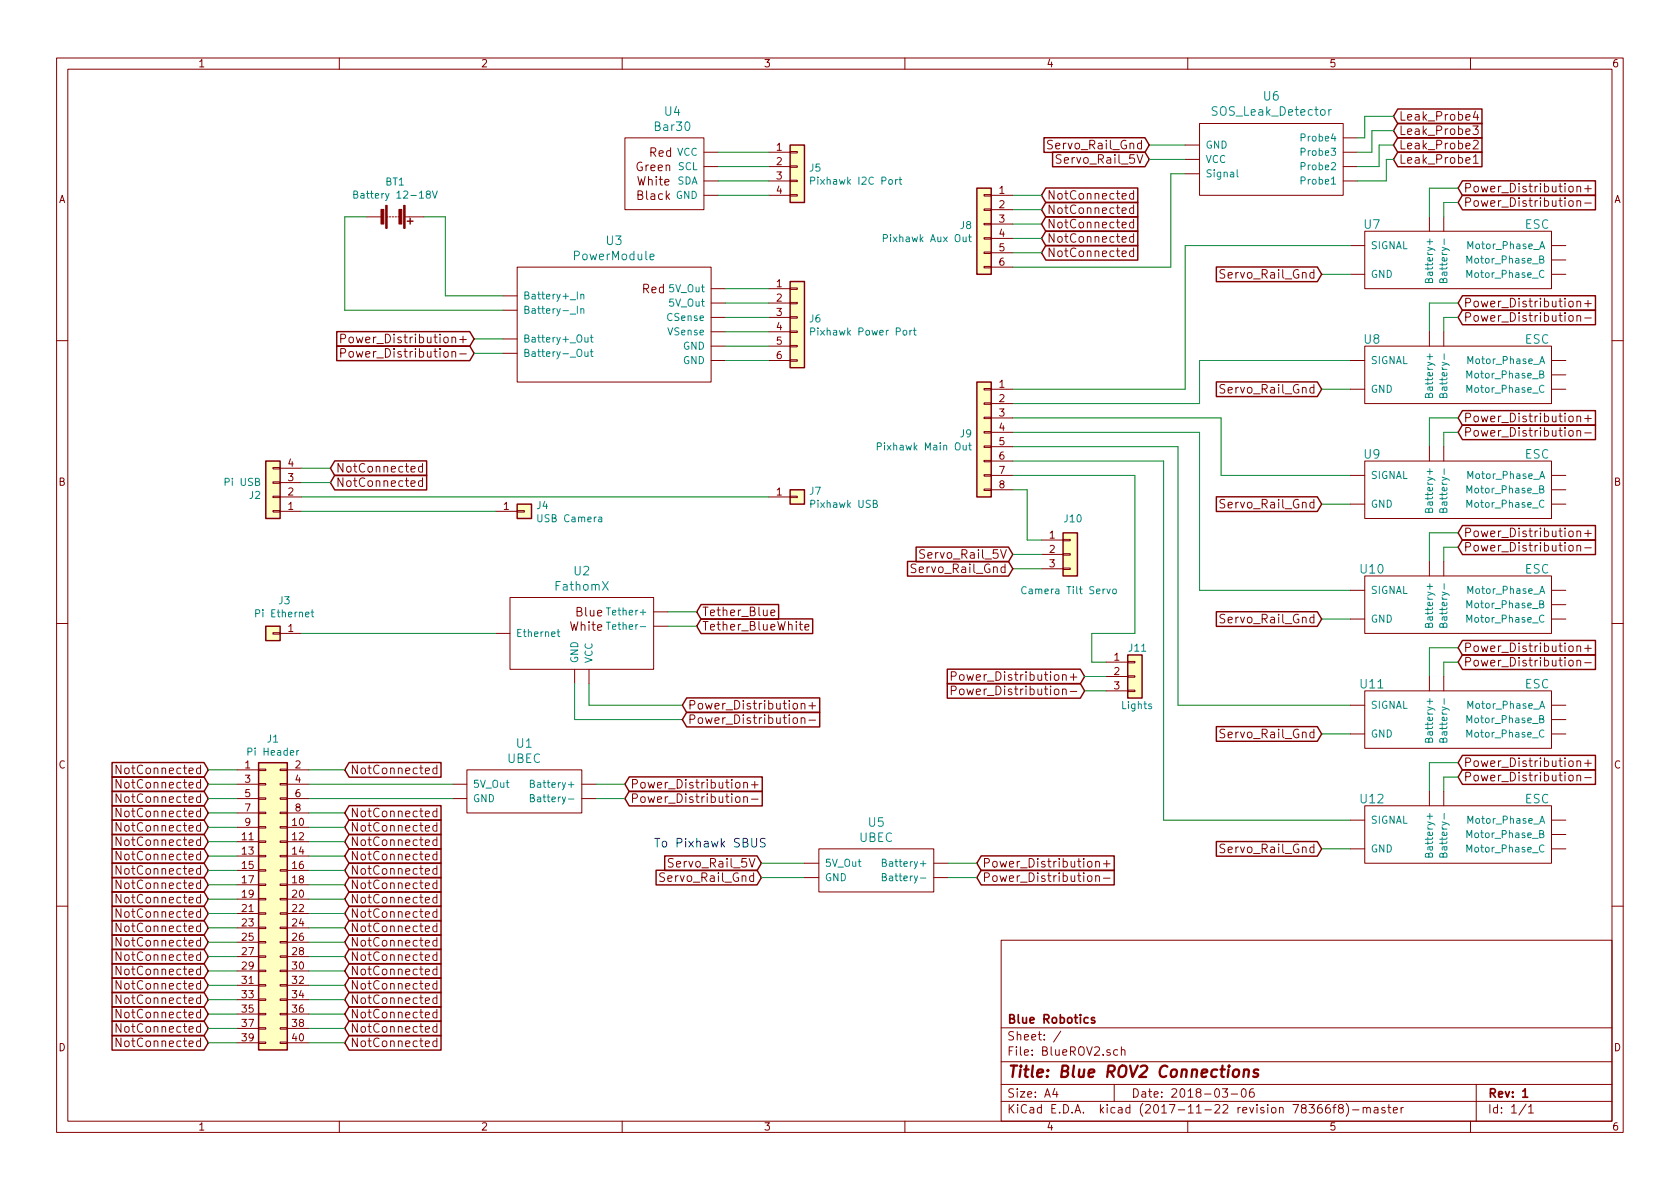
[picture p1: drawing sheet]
<svg xmlns="http://www.w3.org/2000/svg" width="297mm" height="210mm" viewBox="0 0 297 210" stroke-linecap="round" stroke-linejoin="round" font-family="sans-serif">
<g fill="none" stroke="#840000" stroke-width=".18">
<path d="M10 10.3h277v189.9h-277zM12 12.2h273v186.1h-273zM60 10.3v1.9M110 10.3v1.9M160 10.3v1.9M210 10.3v1.9M260 10.3v1.9M260.9 19.7l-.4 1h.9M64.8 38.3h2.5M68.3 38.3h.3M68.8 38.3h.3M69.3 38.3h.3"/>
<path d="M69.8 38.3h.3M70.4 38.3h.2M71.6 38.3h3.3M110.5 24.4h14v12.7h-14zM124.5 26.9h2.5M124.5 29.5h2.5M124.5 32h2.5M124.5 34.5h2.5M135.9 26.9h3.8M135.9 29.5h3.8M135.9 32h3.8M135.9 34.5h3.8"/>
<path d="M139.7 34.4h1.3v.3h-1.3zM139.7 31.9h1.3v.2h-1.3zM139.7 29.3h1.3v.3h-1.3zM139.7 26.8h1.3v.2h-1.3zM174 39.5h1.3v.2h-1.3zM174 37h1.3v.2h-1.3zM174 34.4h1.3v.3h-1.3zM175.3 34.5h3.8M175.3 37.1h3.8M175.3 39.6h3.8M186.1 24.9l-.6-.1-.2 .1v.5l.7 .3 .1 .3-.3 .3h-.6M187.6 27.4h-.6l-.2 .1v.4l.7 .3 .1 .4-.3 .3-.6-.1"/>
<path d="M200.4 34.3l-.4-.1-.3 .3v.4l.2 .2h.5M200.4 36.8l-.4-.1-.3 .3v.5l.2 .2h.5M200.4 39.4l-.4-.1-.3 .3v.4l.2 .2h.5M200.4 33.7v1.5M200.4 36.2v1.6M200.4 38.8v1.5M209.5 25.6h2.6M209.5 30.7h2.6M209.5 28.2h2.6M212.1 21.8h25.4v12.7h-25.4zM237.5 26.9h2.5M237.5 29.5h2.5"/>
<path d="M237.5 32h2.5M237.5 24.4h2.5M252.7 38.3v2.6M255.3 38.3v2.6M260.4 22.3h1l-.5 .6 .4 .1v.6l-.2 .2h-.5l-.2-.2M260.5 27.8l.4-.4v1.5M260.5 24.9l.6-.1 .2 .1 .1 .3-1 1.1h1M260.5 28.9h.9M261.2 20.2v1.1M277.4 35.6l.2-.1 .5 .1 .1 .6-.2 .2-.4 .1-.2-.2zM278.8 33.1l.1-.1a.37 .37 0 0 1 .6 .1v.9M278.8 35.6h.1a.37 .37 0 0 1 .6 .1v.8"/>
<path d="M278.8 32.9v1.1M278.8 35.5v1M280.2 33.4h1.2M280.2 35.9h1.2M280.8 32.8v1.2M60.2 59.9l.8-.1 .1-.2-.1-.4-.2-.1h-.6v1.5M88.9 52.3h2.5M88.9 59.9h2.5M88.9 54.9h2.5M91.4 47.2h34.3v20.4h-34.3zM125.7 51h2.6M125.7 53.6h2.6"/>
<path d="M125.7 56.1h2.6M125.7 58.7h2.6M135.9 51h3.8M135.9 53.6h3.8M135.9 56.1h3.8M135.9 58.7h3.8M139.7 58.5h1.3v.3h-1.3zM139.7 56h1.3v.3h-1.3zM139.7 53.5h1.3v.2h-1.3zM139.7 50.9h1.3v.3h-1.3zM174 47.1h1.3v.3h-1.3zM174 44.6h1.3v.2h-1.3z"/>
<path d="M174 42h1.3v.3h-1.3zM175.3 42.2h3.8M175.3 44.7h3.8M175.3 47.2h3.8M200.4 41.9l-.4-.1-.3 .3v.4l.2 .3h.5M200.4 44.4h-.4l-.3 .2v.5l.2 .2h.5M200.4 41.3v1.5M200.4 43.9v1.5M216.6 47.7h-.6l-.2 .1v.5l.6 .2 .2 .4-.3 .3-.6-.1M238.8 48.5h2.5M238.8 43.4h2.5M241.3 40.9h33v10.1h-33z"/>
<path d="M252.7 58.7v2.5M255.3 58.7v2.5M274.3 48.5h2.6M274.3 43.4h2.6M274.3 46h2.6M277.4 55.9l.2-.1 .5 .1 .1 .6-.2 .2-.4 .1-.2-.1zM278.8 53.4l.1-.1a.37 .37 0 0 1 .6 .2v.8M278.8 55.9h.1a.37 .37 0 0 1 .6 .1v.8M278.8 53.3v1M278.8 55.8v1M280.2 53.7h1.2M280.2 56.2h1.2"/>
<path d="M280.8 53.1v1.2M10 60.2h2M60.2 62.4h.8l.1-.3-.1-.3-.2-.2h-.6v1.6M61.8 62.3l.2-.2 .4 .2 .1 .6-.1 .2-.4 .1-.2-.2zM81.3 60h1.1M81.3 62.6h1.1M88.9 62.5h2.5M125.7 61.2h2.6M125.7 63.7h2.6M135.9 61.2h3.8M135.9 63.7h3.8M139.7 63.6h1.3v.3h-1.3z"/>
<path d="M139.7 61.1h1.3v.2h-1.3zM174 78.9h1.3v.2h-1.3zM174 76.3h1.3v.3h-1.3zM174 73.8h1.3v.2h-1.3zM174 71.2h1.3v.3h-1.3zM174 68.7h1.3v.3h-1.3zM175.3 68.8h3.8M175.3 71.4h3.8M175.3 73.9h3.8M175.3 76.4h3.8M175.3 79h3.8M216.6 68.1l-.6-.1-.2 .1v.5l.6 .3 .2 .3-.3 .3-.6-.1"/>
<path d="M238.8 63.7h2.5M238.8 68.8h2.5M241.3 61.2h33v10.2h-33zM252.7 79v2.5M255.3 79v2.5M274.3 63.7h2.6M274.3 68.8h2.6M274.3 66.3h2.6M277.4 76.2l.2-.1 .5 .1 .1 .6-.2 .3h-.4l-.2-.1zM278.8 73.7h.1a.37 .37 0 0 1 .6 .1v.8M278.8 76.2h.1a.37 .37 0 0 1 .6 .1v.8M278.8 73.6v1"/>
<path d="M278.8 76.1v1M280.2 74h1.2M280.2 76.5h1.2M280.8 73.4v1.2M285 60.2h2M48.3 82.7h1.2v.2h-1.2zM48.3 85.2h1.2v.3h-1.2zM48.3 87.8h1.2v.2h-1.2zM48.3 90.3h1.2v.2h-1.2zM49.5 90.4h3.8M49.5 87.9h3.8M49.5 85.3h3.8"/>
<path d="M49.5 82.8h3.8M74.7 85.1l-.4-.1-.3 .3v.4l.1 .2h.6M74.7 82.5h-.4l-.3 .2v.5l.1 .2h.6M74.7 82v1.5M74.7 84.5v1.5M87.6 90.4h3.8M91.4 90.3h1.3v.2h-1.3zM135.9 87.9h3.8M139.7 87.8h1.3v.2h-1.3zM162 99.8l-.6-.1-.2 .2v.4l.6 .3 .2 .4-.3 .3-.6-.1M163.5 97.3l-.6-.1-.2 .1v.5l.6 .3 .2 .3-.3 .3-.6-.1M174 86.5h1.3v.2h-1.3z"/>
<path d="M174 83.9h1.3v.3h-1.3zM174 81.4h1.3v.3h-1.3zM175.3 81.5h3.8M175.3 84.1h3.8M175.3 86.6h3.8M184.1 95.5h3.9M184.1 98h3.9M188 97.9h1.2v.3h-1.2zM188 95.4h1.2v.2h-1.2zM216.6 88.4l-.6-.1-.2 .1v.5l.6 .3 .2 .3-.3 .3h-.6M238.8 84.1h2.5M238.8 89.1h2.5"/>
<path d="M241.3 81.5h33v10.2h-33zM252.7 99.3v2.5M255.3 99.3v2.5M274.3 84.1h2.6M274.3 86.6h2.6M274.3 89.1h2.6M277.4 96.6l.2-.2 .5 .2 .1 .5-.2 .3-.4 .1-.2-.2zM278.8 94h.1a.37 .37 0 0 1 .6 .1v.8M278.8 96.6l.1-.1a.37 .37 0 0 1 .6 .1v.9M278.8 93.9v1M278.8 96.4v1.1M280.2 94.3h1.2"/>
<path d="M280.2 96.9h1.2M280.8 93.7v1.2M10 110.3h2M48.3 111.9h1.2v.2h-1.2zM49.5 112h3.8M87.6 112h2.6M90.2 105.7h25.4v12.7h-25.4zM101.6 118.4v2.5M104.1 118.4v2.5M115.6 108.2h2.5M115.6 110.7h2.5M136.3 108.4l.7-.2-.1-.3h-.4l-.2 .2 .1 .7h.5"/>
<path d="M141.3 110.4h.6M141.5 109.9v1.3l.1 .1 .3 .1M142.3 110.9l.7-.1v-.3l-.5-.1-.2 .2 .1 .7h.6M168.2 119.6l.7-.1 .2-.2-.1-.4-.2-.1h-.6v1.5M184.1 100.6h3.9M188 100.5h1.2v.2h-1.2zM189.2 119.7h1.2M195.6 117.1h3.8M195.6 119.6h3.8M199.4 119.5h1.3v.3h-1.3zM199.4 117h1.3v.2h-1.3zM216.6 108.7l-.6-.1-.2 .2v.4l.6 .3 .2 .3-.3 .4-.6-.1"/>
<path d="M238.8 109.5h2.5M238.8 104.4h2.5M241.3 101.8h33v10.2h-33zM252.7 119.6v2.6M255.3 119.6v2.6M274.3 109.5h2.6M274.3 104.4h2.6M274.3 106.9h2.6M277.4 116.9l.2-.1 .5 .1 .1 .6-.2 .2-.4 .1-.2-.2zM278.8 114.3h.1a.37 .37 0 0 1 .6 .1v.8M278.8 116.9l.1-.1a.37 .37 0 0 1 .6 .2v.8M278.8 114.2v1"/>
<path d="M278.8 116.8v1M280.2 114.6h1.2M280.2 117.2h1.2M280.8 114.1v1.1M285 110.3h2M21.4 135.3v1.5l-.9-1.5v1.5M21.4 137.8v1.6l-.9-1.6v1.6M41.9 136.1h3.8M41.9 138.7h3.8M45.7 138.6h1.3v.2h-1.3zM45.7 136h1.3v.3h-1.3zM49.5 138.6h1.3v.2h-1.3z"/>
<path d="M49.5 136h1.3v.3h-1.3zM50.8 136.1h3.8M50.8 138.7h3.8M77.2 135.9l-.4-.1-.3 .3v.4l.2 .2h.5M77.2 135.3v1.5M80 138.7h2.5M82.5 136.1h20.4v7.7h-20.4zM102.9 138.7h2.5M131.5 138.5l.1-.1a.37 .37 0 0 1 .6 .2v.8M131.5 138.3v1.1M132.9 138.8h1.1M133.5 138.2v1.2"/>
<path d="M140.3 127l.2-.1 .4 .1 .1 .6-.1 .3h-.4l-.2-.1zM141.7 124.5a.37 .37 0 0 1 .6 .1v.8M141.7 127a.37 .37 0 0 1 .6 .1v.8M141.7 124.4v1M141.7 126.9v1M143 124.8h1.2M143 127.3h1.2M143.6 124.2v1.2M168.2 122.1l.7-.1 .2-.2-.1-.3-.2-.2h-.6v1.6M169.7 122l.3-.2 .4 .2 .1 .5-.2 .3-.3 .1-.3-.2zM189.2 122.3h1.2M195.6 122.2h3.8"/>
<path d="M199.4 122h1.3v.3h-1.3zM216.6 129h-.6l-.2 .1v.4l.6 .3 .2 .4-.3 .3-.6-.1M238.8 129.8h2.5M238.8 124.7h2.5M241.3 122.2h33v10.1h-33zM252.7 139.9v2.6M255.3 139.9v2.6M274.3 129.8h2.6M274.3 124.7h2.6M274.3 127.2h2.6M277.4 137.2l.2-.1 .5 .1 .1 .6-.2 .2-.4 .1-.2-.2zM278.8 134.7l.1-.1a.37 .37 0 0 1 .6 .1v.9"/>
<path d="M278.8 137.2h.1a.37 .37 0 0 1 .6 .1v.8M278.8 134.5v1.1M278.8 137.1v1M280.2 135h1.2M280.2 137.5h1.2M280.8 134.4v1.2M21.4 140.4v1.5l-.9-1.5v1.5M21.4 142.9v1.5l-.9-1.5v1.5M21.4 145.5v1.5l-.9-1.5v1.5M21.4 148v1.5l-.9-1.5v1.5M21.4 150.5v1.6l-.9-1.6v1.6M21.4 153.1v1.5l-.9-1.5v1.5"/>
<path d="M21.4 155.6v1.5l-.9-1.5v1.5M21.4 158.2v1.5l-.9-1.5v1.5M41.9 141.2h3.8M41.9 143.8h3.8M41.9 146.3h3.8M41.9 159h3.8M41.9 148.8h3.8M41.9 151.4h3.8M41.9 153.9h3.8M41.9 156.5h3.8M45.7 158.9h1.3v.2h-1.3zM45.7 156.3h1.3v.3h-1.3z"/>
<path d="M45.7 153.8h1.3v.2h-1.3zM45.7 151.3h1.3v.2h-1.3zM45.7 148.7h1.3v.3h-1.3zM45.7 146.2h1.3v.2h-1.3zM45.7 143.6h1.3v.3h-1.3zM45.7 141.1h1.3v.2h-1.3zM49.5 158.9h1.3v.2h-1.3zM49.5 156.3h1.3v.3h-1.3zM49.5 153.8h1.3v.2h-1.3zM49.5 151.3h1.3v.2h-1.3zM49.5 148.7h1.3v.3h-1.3zM49.5 146.2h1.3v.2h-1.3z"/>
<path d="M49.5 143.6h1.3v.3h-1.3zM49.5 141.1h1.3v.2h-1.3zM50.8 141.2h3.8M50.8 143.8h3.8M50.8 146.3h3.8M50.8 159h3.8M50.8 148.8h3.8M50.8 151.4h3.8M50.8 153.9h3.8M50.8 156.5h3.8M77.2 158.7h-.4l-.3 .2v.5l.2 .2h.5M77.2 156.2l-.4-.1-.3 .3v.4l.2 .3h.5"/>
<path d="M77.2 153.7l-.4-.1-.3 .3v.4l.2 .2h.5M77.2 151.1l-.4-.1-.3 .3v.5l.2 .2h.5M77.2 148.6l-.4-.1-.3 .3v.4l.2 .2h.5M77.2 146h-.4l-.3 .2v.5l.2 .2h.5M77.2 143.5l-.4-.1-.3 .3v.4l.2 .3h.5M77.2 142.9v1.5M77.2 145.5v1.5M77.2 148v1.5M77.2 150.5v1.6M77.2 153.1v1.5M77.2 155.6v1.5M77.2 158.2v1.5"/>
<path d="M80 141.2h2.5M102.9 141.2h2.5M117.5 154.4h-.6l-.2 .1v.4l.7 .3 .1 .4-.3 .3-.6-.1M119 151.9l-.6-.1-.2 .1v.5l.7 .3 .1 .3-.3 .3h-.5M130.1 141l.2-.1 .5 .1v.6l-.1 .2-.4 .1-.2-.1zM131.5 141h.1a.37 .37 0 0 1 .6 .1v.8M131.5 140.9v1M132.9 141.3h1.1M142.2 152.6h2.6M142.2 155.2h2.6M144.8 150.1h20.3v7.6h-20.3zM165.1 152.6h2.5"/>
<path d="M165.1 155.2h2.5M192.4 155l.2-.1 .4 .1 .1 .6-.2 .2-.3 .1-.2-.2zM193.7 152.4h.1a.37 .37 0 0 1 .6 .1v.8M193.7 155l.1-.1a.37 .37 0 0 1 .6 .2v.8M193.7 152.3v1M193.7 154.9v1M195.1 152.7h1.2M195.1 155.3h1.2M195.7 152.2v1.1M216.6 149.3h-.6l-.2 .1v.5l.6 .2 .2 .4-.3 .3-.6-.1M238.8 150.1h2.5M238.8 145h2.5"/>
<path d="M241.3 142.5h33v10.1h-33zM274.3 150.1h2.6M274.3 145h2.6M274.3 147.6h2.6M10 160.2h2M21.4 160.7v1.5l-.9-1.5v1.5M21.4 163.2v1.6l-.9-1.6v1.6M21.4 165.8v1.5l-.9-1.5v1.5M21.4 168.3v1.5l-.9-1.5v1.5M21.4 170.9v1.5l-.9-1.5v1.5M21.4 173.4v1.5l-.9-1.5v1.5M21.4 175.9v1.6l-.9-1.6v1.6"/>
<path d="M21.4 178.5v1.5l-.9-1.5v1.5M41.9 171.7h3.8M41.9 161.5h3.8M41.9 174.2h3.8M41.9 164.1h3.8M41.9 176.8h3.8M41.9 166.6h3.8M41.9 179.3h3.8M41.9 169.2h3.8M45.7 179.2h1.3v.2h-1.3zM45.7 176.7h1.3v.2h-1.3zM45.7 174.1h1.3v.3h-1.3z"/>
<path d="M45.7 171.6h1.3v.2h-1.3zM45.7 169h1.3v.3h-1.3zM45.7 166.5h1.3v.2h-1.3zM45.7 164h1.3v.2h-1.3zM45.7 161.4h1.3v.3h-1.3zM49.5 179.2h1.3v.2h-1.3zM49.5 176.7h1.3v.2h-1.3zM49.5 174.1h1.3v.3h-1.3zM49.5 171.6h1.3v.2h-1.3zM49.5 169h1.3v.3h-1.3zM49.5 166.5h1.3v.2h-1.3zM49.5 164h1.3v.2h-1.3z"/>
<path d="M49.5 161.4h1.3v.3h-1.3zM50.8 171.7h3.8M50.8 161.5h3.8M50.8 174.2h3.8M50.8 164.1h3.8M50.8 176.8h3.8M50.8 166.6h3.8M50.8 179.3h3.8M50.8 169.2h3.8M77.2 179.1l-.4-.1-.3 .3v.4l.2 .2h.5M77.2 176.5l-.4-.1-.3 .3v.5l.2 .2h.5M77.2 174l-.4-.1-.3 .3v.4l.2 .2h.5"/>
<path d="M77.2 171.4h-.4l-.3 .2v.5l.2 .2h.5M77.2 168.9l-.4-.1-.3 .3v.4l.2 .3h.5M77.2 166.4l-.4-.1-.3 .3v.4l.2 .2h.5M77.2 163.8l-.4-.1-.3 .3v.5l.2 .2h.5M77.2 161.3l-.4-.1-.3 .3v.4l.2 .2h.5M77.2 160.7v1.5M77.2 163.2v1.6M77.2 165.8v1.5M77.2 168.3v1.5M77.2 170.9v1.5M77.2 173.4v1.5M77.2 175.9v1.6"/>
<path d="M77.2 178.5v1.5M177 166.3h108v32h-108zM285 160.2h2M21.4 181v1.5l-.9-1.5v1.5M21.4 183.6v1.5l-.9-1.5v1.5M41.9 184.4h3.8M41.9 181.9h3.8M45.7 184.3h1.3v.2h-1.3zM45.7 181.7h1.3v.3h-1.3zM49.5 184.3h1.3v.2h-1.3zM49.5 181.7h1.3v.3h-1.3zM50.8 184.4h3.8"/>
<path d="M50.8 181.9h3.8M60 198.3v1.9M77.2 184.1h-.4l-.3 .2v.5l.2 .2h.5M77.2 181.6l-.4-.1-.3 .3v.4l.2 .3h.5M77.2 181v1.5M77.2 183.6v1.5M110 198.3v1.9M160 198.3v1.9M177 194.8h108M177 191.8h108M177 187.8h108M177 181.8h108"/>
<path d="M186.5 192.5l-.4 1h1M186.8 193v1M187.6 182.3l-1.3 2M197 191.8v3M197.6 185.7l-.4-.1-.3 .3 .1 .6 .2 .1 .4-.1M198.3 185.7a.37 .37 0 0 1 .6 .1v.8M198.3 185.1v1.5M210 198.3v1.9M216.1 192.5h.9l-.4 .6 .4 .1v.7l-.2 .1-.7-.1M217.7 193.5h1.1M219.6 192.7l.4-.2a.94 .94 0 0 1 0 1.5 .82 .82 0 0 1-.4-1.3zM221.6 192.5a.59 .59 0 0 0-.7 .7l.1 .7 .2 .1 .5-.1 .1-.5-.2-.2-.4-.1-.3 .3"/>
<path d="M233.7 195.3a.59 .59 0 0 0-.8 .7l.1 .7 .2 .1 .5-.1 .1-.5-.1-.2-.5-.1-.3 .3M235.1 195.3a.59 .59 0 0 0-.7 .7v.7l.2 .1 .6-.1v-.5l-.1-.2-.5-.1-.2 .3M235.7 195.8h.5M236.2 195.3l-.3 .2v1.3M236.9 196l-.2-.3v-.2l.2-.2 .5 .1 .1 .2-.1 .2-.6 .2a.48 .48 0 0 0-.1 .7l.2 .1 .5-.1a.48 .48 0 0 0-.2-.7M238 195.1a1.79 1.79 0 0 1 0 2.3M239.1 196.3h1.2M241 196l.1-.1a.37 .37 0 0 1 .6 .1v.8M241 195.8v1M241.7 196l.2-.2 .3 .1 .1 .9M243 195.9h.6v.9M243.6 196.2l-.4 .1-.3 .2 .3 .3 .4-.1"/>
<path d="M244.9 195.9l-.4-.1-.2 .2 .1 .3 .5 .1v.3h-.6M245.4 195.8h.5M245.6 195.3v1.3l.3 .2M246.4 196.3l.7-.1-.1-.3-.4-.1-.2 .2v.7h.6M247.7 195.8v1M248.1 195.8l-.3 .2-.1 .1M260 198.3v1.9M261 191.8v6.5M269.8 195.2l-1.2 2M270.3 195.8l.4-.5v1.5M270.3 196.8h.8"/>
</g>
<path d="M193.5 180l-.3-.1-.2 .2v.3l.5 .1v.3h-.5M269.2 193l.5-.5v1.5M269.2 194h.9" fill="none" stroke="#840000" stroke-width=".3"/>
<path d="M218.3 189.2a.54 .54 0 0 1 .8 .3l-.1 .6a.56 .56 0 0 1-.5 .4 .56 .56 0 0 1-.5-.4v-.6zM220 189.3a.52 .52 0 0 1 .8 .1l-.1 1M220 189.1l-.2 1.3M222.5 189.2l-.5-.1-.2 .1-.1 .3 .2 .3 .5 .1 .1 .3-.2 .1-.2 .1-.5-.1" fill="none" stroke="#840000" stroke-width=".41"/>
<g fill="#ffffc2" stroke="#ffffc2" stroke-width=".18">
<path d="M139.7 49.8h2.5v15.2h-2.5z"/>
<path d="M139.7 25.6h2.5v10.2h-2.5z"/>
<path d="M172.7 67.6h2.6v20.3h-2.6z"/>
<path d="M172.7 33.3h2.6v15.2h-2.6z"/>
<path d="M188 94.2h2.5v7.6h-2.5z"/>
<path d="M199.4 115.8h2.5v7.6h-2.5z"/>
<path d="M45.7 134.9h5.1v50.8h-5.1z"/>
<path d="M47 81.5h2.5v10.2h-2.5z"/>
<path d="M47 110.7h2.5v2.6h-2.5z"/>
<path d="M91.4 89.1h2.6v2.6h-2.6z"/>
<path d="M139.7 86.6h2.5v2.5h-2.5z"/>
</g>
<g fill="none" stroke="#840000" stroke-width=".25">
<path d="M247.1 19.3h14.9v2.6h-14.9l-.7-1.3zM72 39.1h1M72.5 38.6v1M139.7 25.6h2.5v10.2h-2.5zM172.7 33.3h2.6v15.2h-2.6zM184.6 24.4h17.8l.8 1.2-.8 1.3h-17.8zM184.9 33.2h16.3v2.6h-16.3l-.8-1.3zM184.9 35.8h16.3v2.6h-16.3l-.8-1.3zM184.9 38.3h16.3v2.6h-16.3l-.8-1.3zM186.1 26.9h16.3l.8 1.3-.8 1.3h-16.3zM247.1 26.9h14.9v2.6h-14.9l-.7-1.3zM247.1 24.4h14.9v2.5h-14.9l-.7-1.3z"/>
<path d="M247.1 21.8h14.9v2.6h-14.9l-.7-1.3zM258.6 32h23.5v2.6h-23.5l-.8-1.3zM258.6 34.5h23.5v2.6h-23.5l-.8-1.3zM59.5 58.6h23.6l.7 1.3-.7 1.3h-23.6zM139.7 49.8h2.5v15.2h-2.5zM184.9 40.9h16.3v2.6h-16.3l-.8-1.3zM184.9 43.4h16.3v2.6h-16.3l-.8-1.3zM215.1 47.2h17.8l.8 1.3-.8 1.3h-17.8zM258.6 52.3h23.5v2.6h-23.5l-.8-1.3zM258.6 54.8h23.5v2.6h-23.5l-.8-1.3zM59.5 61.2h23.6l.7 1.3-.7 1.3h-23.6zM172.7 67.6h2.6v20.3h-2.6z"/>
<path d="M215.1 67.5h17.8l.8 1.3-.8 1.3h-17.8zM258.6 72.6h23.5v2.6h-23.5l-.8-1.3zM258.6 75.2h23.5v2.5h-23.5l-.8-1.3zM47 81.5h2.5v10.2h-2.5zM59.2 84h16.2v2.6h-16.2l-.8-1.3zM59.2 81.5h16.2v2.6h-16.2l-.8-1.3zM91.4 89.1h2.6v2.6h-2.6zM139.7 86.6h2.5v2.5h-2.5zM160.5 99.3h17.8l.8 1.3-.8 1.3h-17.8zM162 96.7h16.3l.8 1.3-.8 1.3h-16.3zM188 94.2h2.5v7.6h-2.5zM215.1 87.9h17.8l.8 1.2-.8 1.3h-17.8z"/>
<path d="M258.6 92.9h23.5v2.6h-23.5l-.8-1.3zM258.6 95.5h23.5v2.6h-23.5l-.8-1.3zM47 110.7h2.5v2.6h-2.5zM124 106.9h13.7v2.6h-13.7l-.8-1.3zM124 109.4h19.7v2.6h-19.7l-.8-1.3zM167.5 118.3h23.5l.8 1.3-.8 1.3h-23.5zM199.4 115.8h2.5v7.6h-2.5zM215.1 108.2h17.8l.8 1.3-.8 1.3h-17.8zM258.6 113.3h23.5v2.5h-23.5l-.8-1.3zM258.6 115.8h23.5v2.6h-23.5l-.8-1.3zM19.8 134.8h16.3l.7 1.3-.7 1.3h-16.3zM19.8 137.4h16.3l.7 1.3-.7 1.3h-16.3z"/>
<path d="M19.8 139.9h16.3l.7 1.3-.7 1.3h-16.3zM45.7 134.9h5.1v50.8h-5.1zM61.7 134.8h16.3v2.6h-16.3l-.7-1.3zM111.3 137.4h23.5v2.6h-23.5l-.8-1.3zM111.3 139.9h23.5v2.6h-23.5l-.8-1.3zM121.4 123.4h23.5v2.6h-23.5l-.8-1.3zM121.4 126h23.5v2.5h-23.5l-.8-1.3zM167.5 120.9h23.5l.8 1.3-.8 1.3h-23.5zM215.1 128.5h17.8l.8 1.3-.8 1.3h-17.8zM258.6 133.6h23.5v2.6h-23.5l-.8-1.3zM258.6 136.1h23.5v2.6h-23.5l-.8-1.3zM19.8 142.5h16.3l.7 1.3-.7 1.3h-16.3z"/>
<path d="M19.8 145h16.3l.7 1.3-.7 1.3h-16.3zM19.8 147.5h16.3l.7 1.3-.7 1.3h-16.3zM19.8 150.1h16.3l.7 1.3-.7 1.3h-16.3zM19.8 152.6h16.3l.7 1.3-.7 1.3h-16.3zM19.8 155.2h16.3l.7 1.3-.7 1.3h-16.3zM19.8 157.7h16.3l.7 1.3-.7 1.3h-16.3zM61.7 157.7h16.3v2.6h-16.3l-.7-1.3zM61.7 155.2h16.3v2.6h-16.3l-.7-1.3zM61.7 152.6h16.3v2.6h-16.3l-.7-1.3zM61.7 150.1h16.3v2.6h-16.3l-.7-1.3zM61.7 147.5h16.3v2.6h-16.3l-.7-1.3zM61.7 145h16.3v2.6h-16.3l-.7-1.3z"/>
<path d="M61.7 142.5h16.3v2.6h-16.3l-.7-1.3zM116 153.9h17.9l.7 1.3-.7 1.3h-17.9zM117.5 151.4h16.4l.7 1.2-.7 1.3h-16.4zM173.5 151.4h23.5v2.5h-23.5l-.8-1.3zM173.5 153.9h23.5v2.6h-23.5l-.8-1.3zM215.1 148.8h17.8l.8 1.3-.8 1.3h-17.8zM19.8 160.2h16.3l.7 1.3-.7 1.3h-16.3zM19.8 162.8h16.3l.7 1.3-.7 1.3h-16.3zM19.8 165.3h16.3l.7 1.3-.7 1.3h-16.3zM19.8 167.9h16.3l.7 1.3-.7 1.3h-16.3zM19.8 170.4h16.3l.7 1.3-.7 1.3h-16.3zM19.8 172.9h16.3l.7 1.3-.7 1.3h-16.3z"/>
<path d="M19.8 175.5h16.3l.7 1.3-.7 1.3h-16.3zM19.8 178h16.3l.7 1.3-.7 1.3h-16.3zM61.7 178h16.3v2.6h-16.3l-.7-1.3zM61.7 175.5h16.3v2.6h-16.3l-.7-1.3zM61.7 172.9h16.3v2.6h-16.3l-.7-1.3zM61.7 170.4h16.3v2.6h-16.3l-.7-1.3zM61.7 167.9h16.3v2.6h-16.3l-.7-1.3zM61.7 165.3h16.3v2.6h-16.3l-.7-1.3zM61.7 162.8h16.3v2.6h-16.3l-.7-1.3zM61.7 160.2h16.3v2.6h-16.3l-.7-1.3zM19.8 180.6h16.3l.7 1.3-.7 1.3h-16.3zM19.8 183.1h16.3l.7 1.3-.7 1.3h-16.3z"/>
<path d="M61.7 183.1h16.3v2.6h-16.3l-.7-1.3zM61.7 180.6h16.3v2.6h-16.3l-.7-1.3z"/>
</g>
<g fill="none" stroke="#008484" stroke-width=".18">
<path d="M234.9 19.4v1M235.4 19.4l-.3 .1-.2 .2M62.6 34.4l.5-.1 .1-.2-.1-.2-.5-.1v1.2h.4l.2-.1 .1-.3-.3-.2M75.6 34.3l-.2-.2v-.2l.2-.1 .4 .1v.3l-.5 .2-.1 .2v.2l.2 .2h.4l.1-.2-.1-.4-.2-.1M76.5 33.8l.4 1.2 .4-1.2M143.3 32l.7-.1v-.5l-.7-.1v1.3M158.3 31.7v.9M158.7 31.7l-.4 .3M159 31.7h.4M159.1 31.3v1.1l.3 .2M218.7 30v1.1l.2 .2M100.8 55.5h1"/>
<path d="M102.1 51.6v1.3M102.1 54.1v1.3M102.7 52.2l.2-.2 .3 .1v.8M102.7 54.7l.2-.1h.3v.8M102.7 52v.9M102.7 54.6v.8M103.4 59.7l.1 .7 .3 .1 .2-.1M104 59.7v.8M104.4 59.7h.5M104.5 59.2v1.1l.4 .2M114.9 45.4l.7-.1v-.3l-.5-.1-.2 .2 .1 .8h.6M143.3 58.6l.7-.1v-.4l-.7-.1v1.3"/>
<path d="M156.2 42.1h.6l.1-.2-.1-.3-.1-.1h-.5v1.2M160.9 58.4v.9M161.2 58.4l-.3 .2M161.5 58.4h.5M161.7 58v1.1l.3 .2M170.3 41.9v.8h.3l.2-.1M170.8 41.9v.8M171.2 41.9h.5M171.4 41.5v1.1l.3 .1M252.6 49.5l.3-.3h.2l.2 .3v.5h-1.3l.1-.7 .5 .1v.6M255.2 49.5l.2-.3h.2l.2 .3v.5h-1.2l.1-.7 .4 .1 .1 .6M259.4 46.5v-1.2l.4 .9 .4-.9v1.2"/>
<path d="M259.4 49.1v-1.3l.4 .9 .4-.9v1.3M103.4 62.2l.1 .8h.3l.2-.1M104 62.2v.8M104.4 62.2h.5M104.5 61.8v1.1l.4 .1M155.1 79l.6-.1 .1-.5-.2-.1h-.5v1.3M170.3 78.7l.1 .8 .3 .1 .1-.2M170.8 78.7v.9M171.2 78.7h.5M171.4 78.3v1.1l.3 .2M252.6 69.8l.3-.3h.2l.2 .3v.5h-1.3l.1-.6h.5v.6M255.2 69.8l.2-.3h.2l.2 .3v.5h-1.2l.1-.6h.4l.1 .6"/>
<path d="M259.4 66.8v-1.2l.4 .9 .4-.9v1.2M259.4 69.4v-1.3l.4 .9 .4-.9v1.3M105.9 91.5h.4l.1 .8M106.4 91.7l-.4 .1-.2 .2 .2 .3 .4-.1M154.4 89.1l.6-.1v-.4l-.6-.1v1.2h.5l.2-.2v-.2l-.3-.2M252.6 90.2l.3-.3h.2l.2 .2v.5h-1.3l.1-.6h.5v.6M255.2 90.2l.2-.3h.2l.2 .2v.5h-1.2l.1-.6h.4l.1 .6M259.4 87.2v-1.3l.4 .9 .4-.9v1.3M259.4 89.7v-1.3l.4 1 .4-1v1.3M55 108.2h.5M55.2 107.8v1.1l.3 .2M98.5 111.7h.5"/>
<path d="M98.7 111.3v1.1l.3 .2M107.2 107.5h.7M107.2 110h.7M107.6 110v1.3M181.4 103.9a.6 .6 0 0 0-.8 .4 .6 .6 0 0 0 .6 .7l.2-.1M196.8 104.3l.2-.1h.3l.1 .2-.1 .5-.3 .1-.2-.1zM252.6 110.5l.3-.3h.2l.2 .2v.5h-1.3l.1-.6 .5 .1v.5M255.2 110.5l.2-.3h.2l.2 .2v.5h-1.2l.1-.6 .4 .1 .1 .5M259.4 107.5v-1.3l.4 .9 .4-.9v1.3M259.4 110v-1.2l.4 .9 .4-.9v1.2M52.8 132.7l-.3 .2M93.8 138.6l.5-.1 .1-.4-.6-.1v1.2h.5l.2-.2v-.2l-.3-.2"/>
<path d="M252.6 130.8l.3-.3h.2l.2 .3v.4h-1.3l.1-.6 .5 .1v.5M255.2 130.8l.2-.3h.2l.2 .3v.4h-1.2l.1-.6 .4 .1 .1 .5M259.4 127.8v-1.3l.4 1 .4-1v1.3M259.4 130.3v-1.2l.4 .9 .4-.9v1.2M93.8 141.1h.5l.1-.5-.6-.1v1.3h.5l.2-.3v-.2l-.3-.2M156 152.5h.6v-.4l-.6-.2v1.3h.5l.2-.2v-.2l-.3-.3M156 155.1l.6-.1v-.4l-.6-.1v1.2h.5l.2-.2v-.2l-.3-.2M252.6 151.1l.3-.3h.2l.2 .3v.5h-1.3l.1-.7 .5 .1v.6M255.2 151.1l.2-.3h.2l.2 .3v.5h-1.2l.1-.7 .4 .1 .1 .6M259.4 148.1v-1.2l.4 .9 .4-.9v1.2M259.4 150.7v-1.3l.4 .9 .4-.9v1.3"/>
</g>
<g fill="none" stroke="#008400" stroke-width=".18">
<path d="M64.8 38.3h-3.8v16.6h27.9M74.9 38.3h3.8v14h10.2M127 26.9h8.9M127 29.5h8.9M127 32h8.9M127 34.5h8.9M179.1 34.5h5M179.1 37.1h5M179.1 39.6h5M203.2 25.6h6.3M203.2 28.2h6.3M209.5 30.7h-2.5v16.5h-27.9"/>
<path d="M246.4 23.1h-3.8v3.8h-2.6M246.4 25.6h-2.6v3.9h-3.8M246.4 28.2h-1.3v3.8h-5.1M246.4 20.6h-5.1v3.8h-1.3M257.8 35.8h-2.5v2.5M257.8 33.3h-5.1v5M83.8 59.9h5.1M128.3 56.1h7.6M128.3 53.6h7.6M128.3 51h7.6M128.3 58.7h7.6M179.1 42.2h5"/>
<path d="M179.1 44.7h5M233.7 48.5h5.1M238.8 43.4h-29.3v25.4h-30.4M257.8 56.1h-2.5v2.6M257.8 53.6h-5.1v5.1M83.8 62.5h5.1M128.3 61.2h7.6M128.3 63.7h7.6M179.1 79h29.2v45.7h30.5M179.1 76.4h33v28h26.7M179.1 73.9h36.8v10.2h22.9M233.7 68.8h5.1"/>
<path d="M238.8 63.7h-26.7v7.7h-33M257.8 76.4h-2.5v2.6M257.8 73.9h-5.1v5.1M53.3 90.4h34.3M53.3 87.9h82.6M53.3 82.8h5.1M53.3 85.3h5.1M179.1 98h5M179.1 84.1h21.6v27.9h-7.7v5.1h2.6M179.1 81.5h26.6v63.5h33.1M179.1 86.6h2.5v8.9h2.5M233.7 89.1h5.1"/>
<path d="M257.8 96.8h-2.5v2.5M257.8 94.2h-5.1v5.1M53.3 112h34.3M118.1 108.2h5.1M118.1 110.7h5.1M179.1 100.6h5M191.8 119.6h3.8M233.7 109.5h5.1M257.8 117.1h-2.5v2.5M257.8 114.5h-5.1v5.1M36.8 136.1h5.1M36.8 138.7h5.1"/>
<path d="M54.6 136.1h6.4M54.6 138.7h25.4M101.6 120.9v6.3h19M104.1 120.9v3.8h16.5M105.4 138.7h5.1M191.8 122.2h3.8M233.7 129.8h5.1M257.8 137.4h-2.5v2.5M257.8 134.9h-5.1v5M36.8 141.2h5.1M36.8 143.8h5.1M36.8 146.3h5.1"/>
<path d="M36.8 148.8h5.1M36.8 151.4h5.1M36.8 153.9h5.1M36.8 156.5h5.1M36.8 159h5.1M54.6 141.2h25.4M54.6 143.8h6.4M54.6 146.3h6.4M54.6 148.8h6.4M54.6 151.4h6.4M54.6 153.9h6.4M54.6 156.5h6.4"/>
<path d="M54.6 159h6.4M105.4 141.2h5.1M134.6 152.6h7.6M134.6 155.2h7.6M167.6 152.6h5.1M167.6 155.2h5.1M233.7 150.1h5.1M36.8 161.5h5.1M36.8 164.1h5.1M36.8 166.6h5.1M36.8 169.2h5.1M36.8 171.7h5.1"/>
<path d="M36.8 174.2h5.1M36.8 176.8h5.1M36.8 179.3h5.1M54.6 161.5h6.4M54.6 164.1h6.4M54.6 166.6h6.4M54.6 169.2h6.4M54.6 171.7h6.4M54.6 174.2h6.4M54.6 176.8h6.4M54.6 179.3h6.4M36.8 181.9h5.1"/>
<path d="M36.8 184.4h5.1M54.6 181.9h6.4M54.6 184.4h6.4"/>
</g>
<g fill="#840000" stroke="#840000" stroke-width=".18">
<path d="M68.2 36.3h.3v4.1h-.3z"/>
<path d="M71.4 36.3h.2v4.1h-.2z"/>
<path d="M67.4 37h.5v2.6h-.5z"/>
<path d="M70.5 37h.5v2.6h-.5z"/>
</g>
<path d="M132.9 148.3l.1 1.3a.48 .48 0 0 0 .7 0l.1-1.3M135.3 148.3a.68 .68 0 0 0-.8 .1v.4l.7 .3 .1 .4-.3 .3-.6-.1" fill="none" stroke="#0000c2" stroke-width=".18"/>
<text font-size="2.8" fill="#840000" x="178" y="190.5">Title: Blue ROV2 Connections</text>
<g font-size="2.1" fill="#008484">
<text x="223.4" y="17.8">U6</text>
<text x="116" y="23.2">Bar30</text>
<text x="117.6" y="20.5">U4</text>
<text x="214.7" y="20.5">SOS_Leak_Detector</text>
<text x="241.2" y="40.5">U7</text>
<text x="269.6" y="40.5">ESC</text>
<text x="101.7" y="46">PowerModule</text>
<text x="107.2" y="43.3">U3</text>
<text x="241.2" y="60.8">U8</text>
<text x="269.6" y="60.8">ESC</text>
<text x="241.2" y="81.1">U9</text>
<text x="269.6" y="81.1">ESC</text>
<text x="101.5" y="101.7">U2</text>
<text x="240.6" y="101.4">U10</text>
<text x="269.6" y="101.4">ESC</text>
<text x="98.3" y="104.4">FathomX</text>
<text x="240.6" y="121.7">U11</text>
<text x="269.6" y="121.7">ESC</text>
<text x="89.7" y="134.9">UBEC</text>
<text x="91.4" y="132.2">U1</text>
<text x="240.6" y="142.1">U12</text>
<text x="269.6" y="142.1">ESC</text>
<text x="151.9" y="148.9">UBEC</text>
<text x="153.6" y="146.2">U5</text>
</g>
<g font-size="2.1" fill="#840000">
<text x="247.3" y="23.9">Leak_Probe3</text>
<text x="247.3" y="21.3">Leak_Probe4</text>
<text x="114.8" y="27.7">Red</text>
<text x="185.9" y="26.4">Servo_Rail_Gnd</text>
<text x="187.5" y="29">Servo_Rail_5V</text>
<text x="247.3" y="29">Leak_Probe1</text>
<text x="247.3" y="26.4">Leak_Probe2</text>
<text x="112.5" y="30.3">Green</text>
<text x="112.7" y="32.8">White</text>
<text x="112.8" y="35.4">Black</text>
<text x="185.1" y="35.3">NotConnected</text>
<text x="258.7" y="34">Power_Distribution+</text>
<text x="185.1" y="37.8">NotConnected</text>
<text x="185.1" y="40.4">NotConnected</text>
<text x="258.7" y="36.6">Power_Distribution-</text>
<text x="185.1" y="42.9">NotConnected</text>
<text x="185.1" y="45.5">NotConnected</text>
<text x="113.6" y="51.9">Red</text>
<text x="216.4" y="49.3">Servo_Rail_Gnd</text>
<text x="258.7" y="54.4">Power_Distribution+</text>
<text x="258.7" y="56.9">Power_Distribution-</text>
<text x="62.2" y="60.7">Power_Distribution+</text>
<text x="62.7" y="63.2">Power_Distribution-</text>
<text x="216.4" y="69.6">Servo_Rail_Gnd</text>
<text x="258.7" y="74.7">Power_Distribution+</text>
<text x="258.7" y="77.2">Power_Distribution-</text>
<text x="59.3" y="83.6">NotConnected</text>
<text x="59.3" y="86.1">NotConnected</text>
<text x="216.4" y="89.9">Servo_Rail_Gnd</text>
<text x="258.7" y="95">Power_Distribution+</text>
<text x="161.7" y="101.3">Servo_Rail_Gnd</text>
<text x="163.4" y="98.8">Servo_Rail_5V</text>
<text x="258.7" y="97.5">Power_Distribution-</text>
<text x="100.8" y="111.6">White</text>
<text x="101.9" y="109">Blue</text>
<text x="124.1" y="109">Tether_Blue</text>
<text x="124.1" y="111.5">Tether_BlueWhite</text>
<text x="216.4" y="110.2">Servo_Rail_Gnd</text>
<text x="258.7" y="115.3">Power_Distribution+</text>
<text x="258.7" y="117.9">Power_Distribution-</text>
<text x="121.6" y="125.5">Power_Distribution+</text>
<text x="170.2" y="120.4">Power_Distribution+</text>
<text x="170.7" y="122.9">Power_Distribution-</text>
<text x="121.6" y="128">Power_Distribution-</text>
<text x="216.4" y="130.6">Servo_Rail_Gnd</text>
<text x="21.4" y="136.9">NotConnected</text>
<text x="61.9" y="136.9">NotConnected</text>
<text x="258.7" y="135.6">Power_Distribution+</text>
<text x="21.4" y="139.4">NotConnected</text>
<text x="21.4" y="142">NotConnected</text>
<text x="111.4" y="139.4">Power_Distribution+</text>
<text x="111.4" y="142">Power_Distribution-</text>
<text x="258.7" y="138.2">Power_Distribution-</text>
<text x="21.4" y="144.5">NotConnected</text>
<text x="21.4" y="147.1">NotConnected</text>
<text x="21.4" y="149.6">NotConnected</text>
<text x="61.9" y="149.6">NotConnected</text>
<text x="61.9" y="147.1">NotConnected</text>
<text x="61.9" y="144.5">NotConnected</text>
<text x="21.4" y="152.1">NotConnected</text>
<text x="21.4" y="154.7">NotConnected</text>
<text x="61.9" y="154.7">NotConnected</text>
<text x="61.9" y="152.1">NotConnected</text>
<text x="117.3" y="156">Servo_Rail_Gnd</text>
<text x="118.9" y="153.4">Servo_Rail_5V</text>
<text x="173.6" y="153.4">Power_Distribution+</text>
<text x="173.6" y="156">Power_Distribution-</text>
<text x="216.4" y="150.9">Servo_Rail_Gnd</text>
<text x="21.4" y="157.2">NotConnected</text>
<text x="21.4" y="159.8">NotConnected</text>
<text x="61.9" y="159.8">NotConnected</text>
<text x="61.9" y="157.2">NotConnected</text>
<text x="21.4" y="162.3">NotConnected</text>
<text x="21.4" y="164.8">NotConnected</text>
<text x="21.4" y="167.4">NotConnected</text>
<text x="61.9" y="167.4">NotConnected</text>
<text x="61.9" y="164.8">NotConnected</text>
<text x="61.9" y="162.3">NotConnected</text>
<text x="21.4" y="169.9">NotConnected</text>
<text x="21.4" y="172.5">NotConnected</text>
<text x="61.9" y="172.5">NotConnected</text>
<text x="61.9" y="169.9">NotConnected</text>
<text x="21.4" y="175">NotConnected</text>
<text x="21.4" y="177.5">NotConnected</text>
<text x="61.9" y="177.5">NotConnected</text>
<text x="61.9" y="175">NotConnected</text>
<text x="21.4" y="180.1">NotConnected</text>
<text x="21.4" y="182.6">NotConnected</text>
<text x="21.4" y="185.2">NotConnected</text>
<text x="61.9" y="185.2">NotConnected</text>
<text x="61.9" y="182.6">NotConnected</text>
<text x="61.9" y="180.1">NotConnected</text>
<text x="178" y="184">Sheet: /</text>
<text x="178" y="181">Blue Robotics</text>
<text x="178" y="186.7">File: BlueROV2.sch</text>
<text x="178" y="196.9">KiCad E.D.A. kicad (2017-11-22 revision 78366f8)-master</text>
<text x="178" y="194.1">Size: A4</text>
<text x="200" y="194.1">Date: 2018-03-06</text>
<text x="263" y="194.1">Rev: 1</text>
<text x="263" y="196.9">Id: 1/1</text>
</g>
<text font-size="2.1" fill="#0000c2" x="115.6" y="149.9">To Pixhawk SBUS</text>
<g font-size="1.8" fill="#840000">
<text x="35" y="11.9">1</text>
<text x="85" y="11.9">2</text>
<text x="135" y="11.9">3</text>
<text x="185" y="11.9">4</text>
<text x="235" y="11.9">5</text>
<text x="285" y="11.9">6</text>
<text x="137.3" y="26.7">1</text>
<text x="137.3" y="29.2">2</text>
<text x="10.4" y="35.9">A</text>
<text x="137.3" y="31.7">3</text>
<text x="137.3" y="34.3">4</text>
<text x="176.7" y="34.3">1</text>
<text x="285.4" y="35.9">A</text>
<text x="176.7" y="36.8">2</text>
<text x="176.7" y="39.4">3</text>
<text x="176.7" y="41.9">4</text>
<text x="176.7" y="44.4">5</text>
<text x="176.7" y="47">6</text>
<text x="137.3" y="50.8">1</text>
<text x="137.3" y="53.3">2</text>
<text x="137.3" y="55.9">3</text>
<text x="137.3" y="58.4">4</text>
<text x="137.3" y="61">5</text>
<text x="137.3" y="63.5">6</text>
<text x="176.7" y="68.6">1</text>
<text x="176.7" y="71.1">2</text>
<text x="176.7" y="73.7">3</text>
<text x="176.7" y="76.2">4</text>
<text x="51" y="82.5">4</text>
<text x="176.7" y="78.7">5</text>
<text x="176.7" y="81.3">6</text>
<text x="176.7" y="83.8">7</text>
<text x="10.4" y="85.9">B</text>
<text x="51" y="87.6">2</text>
<text x="51" y="85.1">3</text>
<text x="137.3" y="87.6">1</text>
<text x="176.7" y="86.4">8</text>
<text x="285.4" y="85.9">B</text>
<text x="51" y="90.2">1</text>
<text x="89.1" y="90.2">1</text>
<text x="185.6" y="95.2">1</text>
<text x="185.6" y="97.8">2</text>
<text x="185.6" y="100.3">3</text>
<text x="51" y="111.8">1</text>
<text x="197" y="116.8">1</text>
<text x="197" y="119.4">2</text>
<text x="197" y="121.9">3</text>
<text x="10.4" y="135.9">C</text>
<text x="43.3" y="135.9">1</text>
<text x="52.2" y="135.9">2</text>
<text x="285.4" y="135.9">C</text>
<text x="43.3" y="138.4">3</text>
<text x="43.3" y="141">5</text>
<text x="43.3" y="143.5">7</text>
<text x="52.2" y="138.4">4</text>
<text x="52.2" y="141">6</text>
<text x="52.2" y="143.5">8</text>
<text x="42.8" y="148.6">11</text>
<text x="43.3" y="146">9</text>
<text x="51.7" y="146">10</text>
<text x="51.7" y="148.6">12</text>
<text x="42.8" y="151.1">13</text>
<text x="42.8" y="153.7">15</text>
<text x="51.7" y="151.1">14</text>
<text x="51.7" y="153.7">16</text>
<text x="42.8" y="161.3">21</text>
<text x="42.8" y="156.2">17</text>
<text x="42.8" y="158.7">19</text>
<text x="51.7" y="158.7">20</text>
<text x="51.7" y="161.3">22</text>
<text x="51.7" y="156.2">18</text>
<text x="42.8" y="163.8">23</text>
<text x="42.8" y="166.4">25</text>
<text x="51.7" y="163.8">24</text>
<text x="51.7" y="166.4">26</text>
<text x="42.8" y="174">31</text>
<text x="42.8" y="168.9">27</text>
<text x="42.8" y="171.4">29</text>
<text x="51.7" y="171.4">30</text>
<text x="51.7" y="174">32</text>
<text x="51.7" y="168.9">28</text>
<text x="42.8" y="176.5">33</text>
<text x="42.8" y="179.1">35</text>
<text x="51.7" y="176.5">34</text>
<text x="51.7" y="179.1">36</text>
<text x="10.4" y="185.9">D</text>
<text x="42.8" y="181.6">37</text>
<text x="42.8" y="184.1">39</text>
<text x="51.7" y="184.1">40</text>
<text x="51.7" y="181.6">38</text>
<text x="285.4" y="185.9">D</text>
<text x="35" y="199.9">1</text>
<text x="85" y="199.9">2</text>
<text x="135" y="199.9">3</text>
<text x="185" y="199.9">4</text>
<text x="235" y="199.9">5</text>
<text x="285" y="199.9">6</text>
</g>
<g font-size="1.8" fill="#008484">
<text x="119.7" y="27.6">VCC</text>
<text x="213.1" y="26.3">GND</text>
<text x="213.1" y="28.8">VCC</text>
<text x="230.5" y="27.6">Probe3</text>
<text x="230.5" y="25">Probe4</text>
<text x="63.7" y="35.1">Battery 12-18V</text>
<text x="68.2" y="32.8">BT1</text>
<text x="119.5" y="35.2">GND</text>
<text x="119.7" y="32.6">SDA</text>
<text x="119.9" y="30.1">SCL</text>
<text x="143.2" y="30.3">J5</text>
<text x="144.1" y="32.7">Pixhawk I2C Port</text>
<text x="213.1" y="31.4">Signal</text>
<text x="230.5" y="32.6">Probe1</text>
<text x="230.5" y="30.1">Probe2</text>
<text x="169.8" y="40.5">J8</text>
<text x="156.7" y="42.8">Pixhawk Aux Out</text>
<text x="242.3" y="44.1">SIGNAL</text>
<text x="259.9" y="44.1">Motor_Phase_A</text>
<text x="259.9" y="46.6">Motor_Phase_B</text>
<text x="92.5" y="53">Battery+_In</text>
<text x="118.5" y="51.7">5V_Out</text>
<text x="242.3" y="49.1">GND</text>
<text x="253.4" y="49" transform="rotate(-90 253.4 49)">Battery+</text>
<text x="255.9" y="48.6" transform="rotate(-90 255.9 48.6)">Battery-</text>
<text x="259.9" y="49.1">Motor_Phase_C</text>
<text x="92.5" y="55.5">Battery-_In</text>
<text x="118.2" y="56.8">CSense</text>
<text x="118.3" y="59.3">VSense</text>
<text x="118.5" y="54.2">5V_Out</text>
<text x="143.2" y="57">J6</text>
<text x="144.1" y="59.3">Pixhawk Power Port</text>
<text x="92.5" y="60.6">Battery+_Out</text>
<text x="92.5" y="63.1">Battery-_Out</text>
<text x="120.8" y="64.4">GND</text>
<text x="120.8" y="61.8">GND</text>
<text x="242.3" y="64.4">SIGNAL</text>
<text x="259.9" y="64.4">Motor_Phase_A</text>
<text x="242.3" y="69.5">GND</text>
<text x="253.4" y="69.4" transform="rotate(-90 253.4 69.4)">Battery+</text>
<text x="255.9" y="68.9" transform="rotate(-90 255.9 68.9)">Battery-</text>
<text x="259.9" y="66.9">Motor_Phase_B</text>
<text x="259.9" y="69.5">Motor_Phase_C</text>
<text x="169.8" y="77.3">J9</text>
<text x="155.8" y="79.6">Pixhawk Main Out</text>
<text x="39.9" y="85.9">Pi USB</text>
<text x="44.1" y="88.2">J2</text>
<text x="143.2" y="87.5">J7</text>
<text x="143.6" y="89.8">Pixhawk USB</text>
<text x="242.3" y="89.8">GND</text>
<text x="242.3" y="84.7">SIGNAL</text>
<text x="253.4" y="89.7" transform="rotate(-90 253.4 89.7)">Battery+</text>
<text x="255.9" y="89.2" transform="rotate(-90 255.9 89.2)">Battery-</text>
<text x="259.9" y="84.7">Motor_Phase_A</text>
<text x="259.9" y="87.2">Motor_Phase_B</text>
<text x="259.9" y="89.8">Motor_Phase_C</text>
<text x="94.9" y="90">J4</text>
<text x="95.4" y="92.3">USB Camera</text>
<text x="188.2" y="92.4">J10</text>
<text x="49.3" y="106.9">J3</text>
<text x="181.5" y="105.1">Camera Tilt Servo</text>
<text x="242.3" y="105">SIGNAL</text>
<text x="259.9" y="105">Motor_Phase_A</text>
<text x="259.9" y="107.6">Motor_Phase_B</text>
<text x="45.6" y="109.2">Pi Ethernet</text>
<text x="91.2" y="112.6">Ethernet</text>
<text x="108.1" y="108.8">Tether+</text>
<text x="108.6" y="111.4">Tether-</text>
<text x="242.3" y="110.1">GND</text>
<text x="253.4" y="110" transform="rotate(-90 253.4 110)">Battery+</text>
<text x="255.9" y="109.5" transform="rotate(-90 255.9 109.5)">Battery-</text>
<text x="259.9" y="110.1">Motor_Phase_C</text>
<text x="102.2" y="117.3" transform="rotate(-90 102.2 117.3)">GND</text>
<text x="104.8" y="117.3" transform="rotate(-90 104.8 117.3)">VCC</text>
<text x="199.7" y="115.2">J11</text>
<text x="198.4" y="125.4">Lights</text>
<text x="242.3" y="125.3">SIGNAL</text>
<text x="259.9" y="125.3">Motor_Phase_A</text>
<text x="47.3" y="131.3">J1</text>
<text x="242.3" y="130.4">GND</text>
<text x="253.4" y="130.3" transform="rotate(-90 253.4 130.3)">Battery+</text>
<text x="255.9" y="129.9" transform="rotate(-90 255.9 129.9)">Battery-</text>
<text x="259.9" y="127.9">Motor_Phase_B</text>
<text x="259.9" y="130.4">Motor_Phase_C</text>
<text x="44.2" y="133.6">Pi Header</text>
<text x="83.6" y="139.3">5V_Out</text>
<text x="83.6" y="141.9">GND</text>
<text x="94.7" y="139.3">Battery+</text>
<text x="95.2" y="141.9">Battery-</text>
<text x="242.3" y="145.7">SIGNAL</text>
<text x="259.9" y="145.7">Motor_Phase_A</text>
<text x="259.9" y="148.2">Motor_Phase_B</text>
<text x="145.8" y="153.3">5V_Out</text>
<text x="145.8" y="155.8">GND</text>
<text x="156.9" y="153.3">Battery+</text>
<text x="157.4" y="155.8">Battery-</text>
<text x="242.3" y="150.7">GND</text>
<text x="253.4" y="150.6" transform="rotate(-90 253.4 150.6)">Battery+</text>
<text x="255.9" y="150.2" transform="rotate(-90 255.9 150.2)">Battery-</text>
<text x="259.9" y="150.7">Motor_Phase_C</text>
</g>
</svg>
